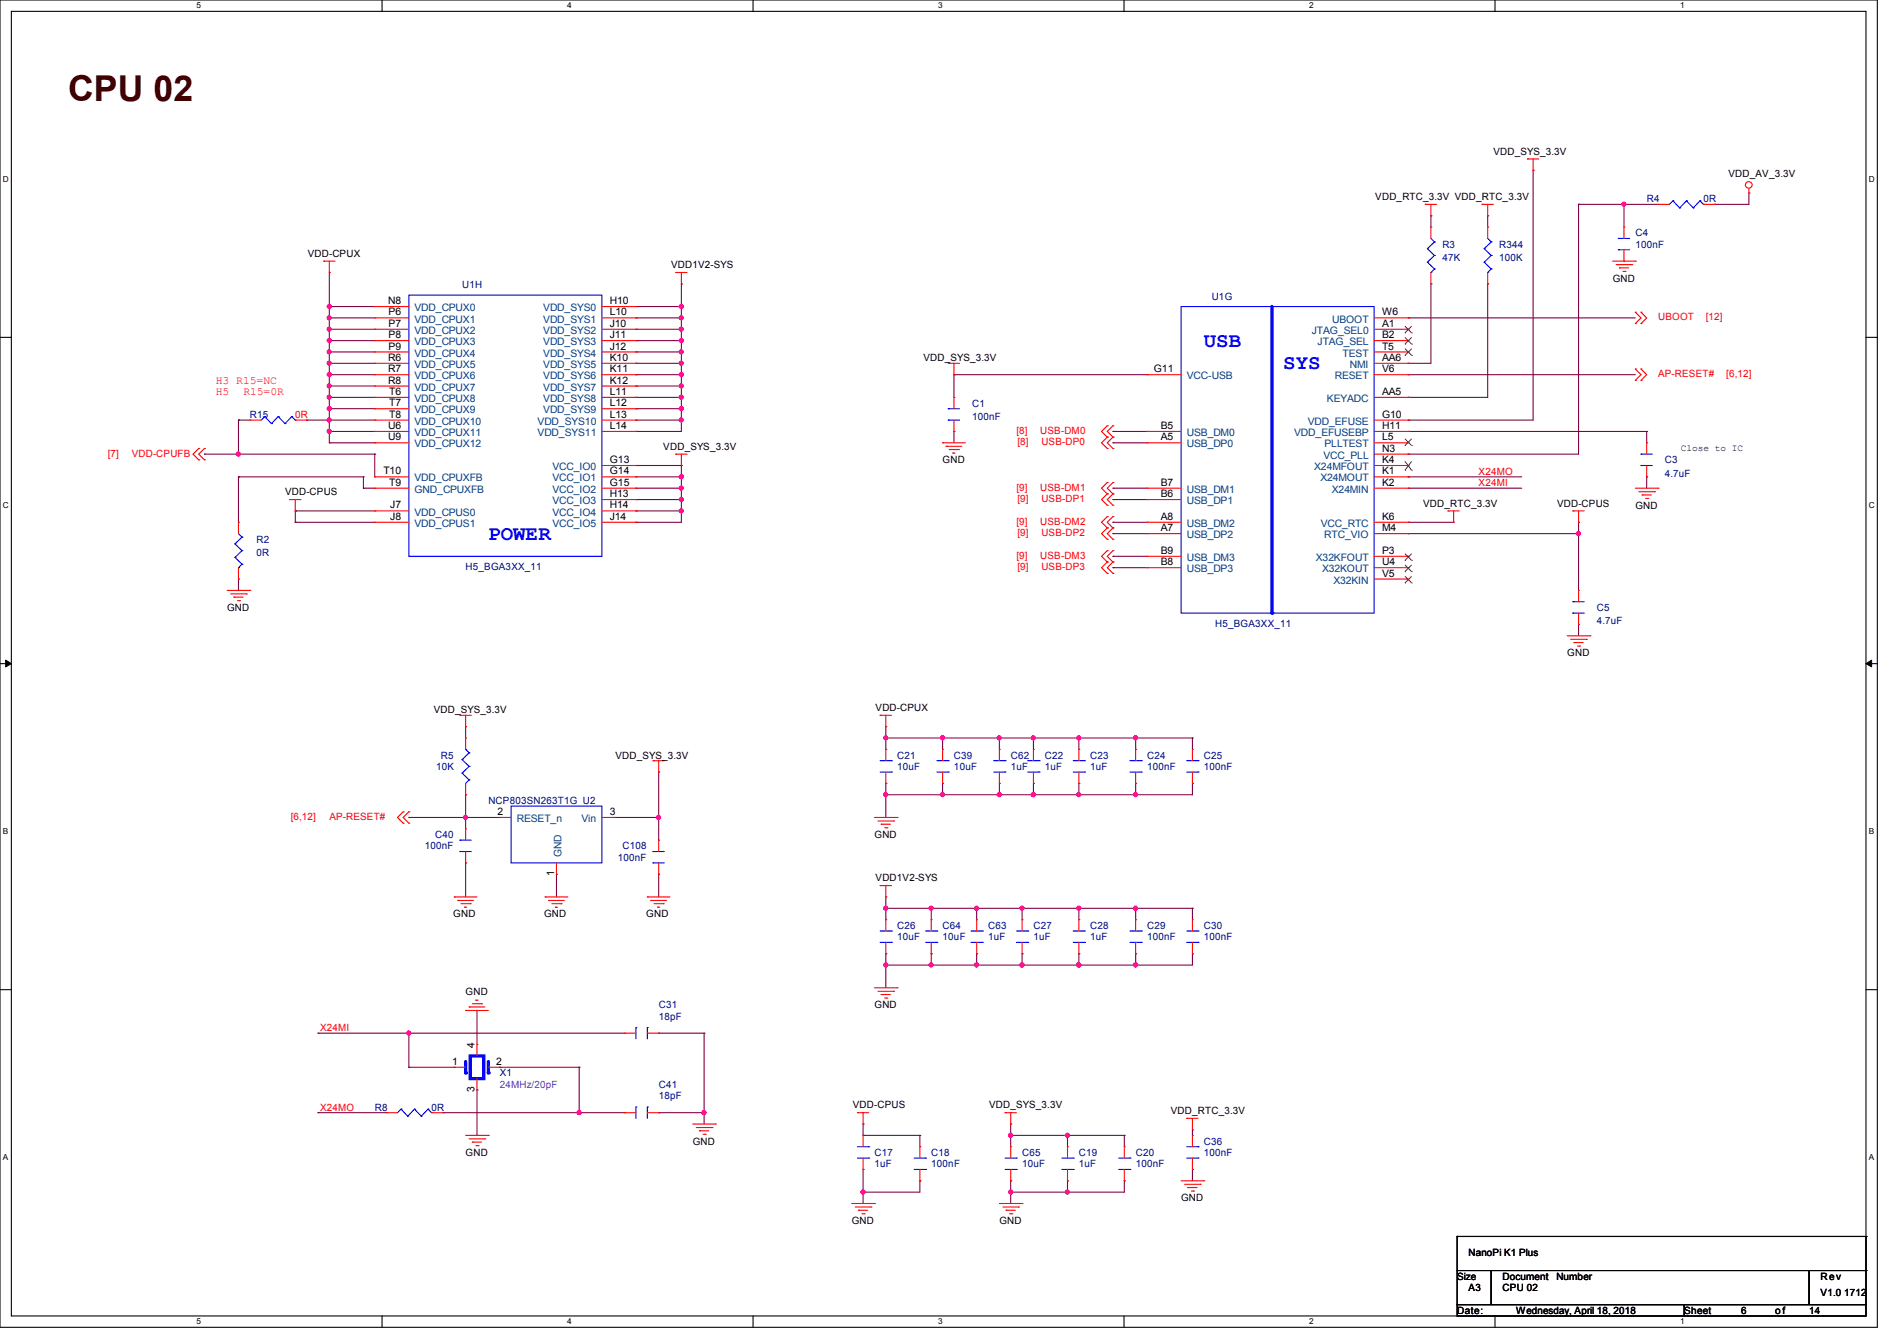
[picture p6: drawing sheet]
<svg xmlns="http://www.w3.org/2000/svg" width="297mm" height="210mm" viewBox="0 0 297 210" stroke-linecap="round" stroke-linejoin="round" font-family="sans-serif">
<path d="M0 0h293.9v207.9h-293.9zM1.8 1.8h290.3v204.3h-290.3z" fill="none" stroke="#000" stroke-width=".17"/>
<g fill="#fff">
<path d="M30.8 .2h.7v1.4h-.7z"/>
<path d="M30.8 206.2h.7v1.4h-.7z"/>
</g>
<path d="M59.8 0v1.8M59.8 206.1v1.8" fill="none" stroke="#000" stroke-width=".17"/>
<g fill="#fff">
<path d="M88.8 .2h.7v1.4h-.7z"/>
<path d="M88.8 206.2h.7v1.4h-.7z"/>
</g>
<path d="M117.9 0v1.8M117.9 206.1v1.8" fill="none" stroke="#000" stroke-width=".17"/>
<g fill="#fff">
<path d="M146.9 .2h.7v1.4h-.7z"/>
<path d="M146.9 206.2h.7v1.4h-.7z"/>
</g>
<path d="M176 0v1.8M176 206.1v1.8" fill="none" stroke="#000" stroke-width=".17"/>
<g fill="#fff">
<path d="M205 .2h.7v1.4h-.7z"/>
<path d="M205 206.2h.7v1.4h-.7z"/>
</g>
<path d="M234.1 0v1.8M234.1 206.1v1.8" fill="none" stroke="#000" stroke-width=".17"/>
<g fill="#fff">
<path d="M263.1 .2h.6v1.4h-.6z"/>
<path d="M263.1 206.2h.6v1.4h-.6z"/>
<path d="M.5 27.3h.9v1.4h-.9z"/>
<path d="M292.6 27.3h.9v1.4h-.9z"/>
<path d="M.5 78.4h.9v1.4h-.9z"/>
<path d="M292.6 78.4h.9v1.4h-.9z"/>
</g>
<path d="M0 52.8h1.8M292.1 52.8h1.8" fill="none" stroke="#000" stroke-width=".17"/>
<g fill="#fff">
<path d="M.5 129.5h.8v1.4h-.8z"/>
<path d="M292.6 129.5h.8v1.4h-.8z"/>
</g>
<path d="M0 103.9h1.8M292.1 103.9h1.8" fill="none" stroke="#000" stroke-width=".17"/>
<path d="M.9 103.4l.9 .5-.9 .5zM292.1 103.9l.9-.5v1z" fill="#000" stroke="#000" stroke-width=".16"/>
<g fill="#fff">
<path d="M.5 180.5h.8v1.4h-.8z"/>
<path d="M292.6 180.5h.8v1.4h-.8z"/>
</g>
<g fill="none" stroke="#000" stroke-width=".17">
<path d="M0 155h1.8M292.1 155h1.8M228.1 199h5.4v5.3h-5.4zM228.1 193.6h.1M228.1 193.6v5.4M228.1 193.6h64M233.5 199h49.8v5.3h-49.8zM283.3 199h8.8v5.3h-8.8zM292.1 193.6h.1M292.1 199h.1M292.1 193.6v5.4M228.1 204.3h35.6v1.8h-35.6z"/>
<path d="M263.7 204.3h28.4v1.8h-28.4z"/>
</g>
<g fill="none" stroke="#800040" stroke-width=".17">
<path d="M224 33.8h.1M224 33.8v1.8M232.9 33.8h.1M232.9 33.8v1.8M240 26.7h.1M240 26.7v39.1h-19.5M247.1 32h.1M247.1 32v39.1h-26.6M247.1 32h12.5M254.3 32h.1M254.3 32v3.6M268.5 32h.1"/>
<path d="M273.8 30.2h.1M273.8 30.2v1.8h-5.3M51.6 48h.1M51.6 49.8h.1M51.6 51.6h.1M51.6 53.3h.1M51.6 55.1h.1M51.6 56.9h.1M51.6 58.7h.1M51.6 42.7h.1M51.6 48h7.1M51.6 49.8h7.1"/>
<path d="M51.6 51.6h7.1M51.6 53.3h7.1M51.6 55.1h7.1M51.6 56.9h7.1M51.6 58.7h7.1M51.6 42.7v26.6M99.6 48h.1M99.6 49.8h.1M99.6 51.6h.1M99.6 53.3h.1M99.6 55.1h.1M99.6 56.9h.1"/>
<path d="M99.6 58.7h.1M99.6 48h7.1M99.6 49.8h7.1M99.6 51.6h7.1M99.6 53.3h7.1M99.6 55.1h7.1M99.6 56.9h7.1M99.6 58.7h7.1M106.7 49.8h.1M106.7 53.3h.1M106.7 55.1h.1M106.7 56.9h.1"/>
<path d="M106.7 58.7h.1M106.7 51.6h.1M106.7 48h.1M106.7 44.4h.1M106.7 44.4v23.2h-7.1M149.4 58.7h.1M149.4 58.7h30.2M149.4 58.7v3.5M220.5 58.7h.1M220.5 56.9h.1M220.5 49.8h.1M220.5 49.8h35.5"/>
<path d="M220.5 58.7h35.5M224 44.4h.1M224 44.4v12.5h-3.5M232.9 44.4h.1M232.9 44.4v17.8h-12.4M32 71.1h.1M32 71.1h26.7M37.3 74.7h.1M37.3 71.1h.1M37.3 65.8h.1M37.3 65.8v5.3M37.3 74.7v7.1"/>
<path d="M37.3 74.7h19.6M37.3 65.8h1.8M48 65.8h.1M48 65.8h10.7M51.6 60.5h.1M51.6 62.2h.1M51.6 64h.1M51.6 65.8h.1M51.6 67.6h.1M51.6 69.3h.1M51.6 60.5h7.1M51.6 62.2h7.1"/>
<path d="M51.6 64h7.1M51.6 67.6h7.1M51.6 69.3h7.1M56.9 76.5h.1M56.9 74.7h.1M56.9 76.5h1.8M56.9 74.7v1.8M58.7 71.1h.1M58.7 71.1v3.6M99.6 76.5h.1M99.6 60.5h.1M99.6 62.2h.1"/>
<path d="M99.6 64h.1M99.6 65.8h.1M99.6 67.6h.1M99.6 72.9h.1M99.6 74.7h.1M99.6 78.2h.1M99.6 76.5h7.1M99.6 74.7h7.1M99.6 60.5h7.1M99.6 62.2h7.1M99.6 64h7.1M99.6 65.8h7.1"/>
<path d="M99.6 72.9h7.1M99.6 78.2h7.1M106.7 78.2h.1M106.7 74.7h.1M106.7 76.5h.1M106.7 72.9h.1M106.7 64h.1M106.7 62.2h.1M106.7 60.5h.1M106.7 65.8h.1M106.7 72.9v8.9h-7.1M149.4 67.6h.1"/>
<path d="M149.4 67.6v1.7M174.2 67.6h.1M174.2 69.3h.1M174.2 76.5h.1M174.2 78.2h.1M174.2 76.5h5.4M174.2 67.6h5.4M174.2 69.3h5.4M174.2 78.2h5.4M220.5 71.1h.1M220.5 76.5h.1M220.5 74.7h.1"/>
<path d="M220.5 65.8h.1M220.5 67.6h.1M220.5 62.2h.1M220.5 76.5h17.8M220.5 74.7h17.8M220.5 67.6h37.3M257.8 74.7h.1M257.8 67.6h.1M257.8 67.6v1.7M257.8 74.7v1.8M37.3 90.7h.1M37.3 90.7v1.8"/>
<path d="M46.2 80h.1M46.2 81.8h.1M46.2 80h12.5M46.2 81.8h12.5M46.2 80v1.8M99.6 81.8h.1M99.6 80h.1M99.6 80h7.1M106.7 80h.1M174.2 88.9h.1M174.2 87.1h.1M174.2 83.6h.1"/>
<path d="M174.2 81.8h.1M174.2 81.8h5.4M174.2 88.9h5.4M174.2 87.1h5.4M174.2 83.6h5.4M220.5 81.8h.1M220.5 83.6h.1M220.5 81.8h7.1M220.5 83.6h26.6M247.1 83.6h.1M247.1 81.8h.1M247.1 97.8h.1"/>
<path d="M247.1 81.8v10.7M247.1 97.8v1.8M72.9 113.8h.1M72.9 113.8v1.8M138.7 115.6h.1M138.7 113.8h.1M138.7 113.8v3.5M138.7 115.6h48M147.6 115.6h.1M147.6 115.6v1.7M156.5 115.6h.1M156.5 115.6v1.7"/>
<path d="M161.8 115.6h.1M161.8 115.6v1.7M168.9 115.6h.1M168.9 115.6v1.7M177.8 115.6h.1M177.8 115.6v1.7M186.7 115.6h.1M186.7 115.6v1.7M64 128h.1M64 128h14.2M72.9 128h.1M72.9 135.1h.1"/>
<path d="M72.9 124.5h.1M72.9 124.5v5.3M72.9 135.1v5.4M87.1 136.9h.1M87.1 136.9v3.6M96 128h.1M96 128h7.1M103.1 136.9h.1M103.1 128h.1M103.1 120.9h.1M103.1 120.9v10.7M103.1 136.9v3.6"/>
<path d="M138.7 124.5h.1M138.7 122.7h.1M138.7 122.7v5.3M147.6 122.7h.1M147.6 124.5h.1M147.6 122.7v1.8M156.5 124.5h.1M156.5 122.7h.1M156.5 122.7v1.8M161.8 122.7h.1M161.8 124.5h.1M161.8 122.7v1.8"/>
<path d="M168.9 122.7h.1M168.9 124.5h.1M168.9 122.7v1.8M177.8 122.7h.1M177.8 124.5h.1M177.8 122.7v1.8M186.7 122.7h.1M186.7 122.7v1.8h-48M74.7 158.2h.1M74.7 158.2v5.4M138.7 140.5h.1M138.7 151.1h.1"/>
<path d="M138.7 149.4h.1M138.7 142.2h.1M138.7 142.2h48M138.7 140.5v3.5M138.7 149.4v5.3M145.8 142.2h.1M145.8 151.1h.1M145.8 149.4h.1M145.8 142.2v1.8M145.8 149.4v1.7M152.9 142.2h.1M152.9 151.1h.1"/>
<path d="M152.9 149.4h.1M152.9 142.2v1.8M152.9 149.4v1.7M160 142.2h.1M160 149.4h.1M160 151.1h.1M160 142.2v1.8M160 149.4v1.7M168.9 142.2h.1M168.9 151.1h.1M168.9 149.4h.1M168.9 142.2v1.8"/>
<path d="M168.9 149.4v1.7M177.8 142.2h.1M177.8 149.4h.1M177.8 151.1h.1M177.8 142.2v1.8M177.8 149.4v1.7M186.7 149.4h.1M186.7 142.2h.1M186.7 142.2v1.8M186.7 149.4v1.7h-48M49.8 161.8h.1M49.8 174.2h.1"/>
<path d="M49.8 174.2h10.7M49.8 161.8h48M64 161.8h.1M64 167.1h.1M64 161.8v5.3M64 167.1h7.1M69.3 174.2h.1M69.3 174.2h28.5M74.7 170.7h.1M74.7 170.7v7.1M78.2 167.1h.1M78.2 167.1h12.5"/>
<path d="M90.7 167.1h.1M90.7 174.2h.1M90.7 167.1v7.1M103.1 174.2h.1M103.1 161.8h.1M103.1 174.2h7.1M103.1 161.8h7.1M110.2 174.2h.1M110.2 161.8h.1M110.2 161.8v14.2M135.1 176h.1M135.1 177.8h.1"/>
<path d="M135.1 176v1.8M135.1 177.8h8.9M144 177.8h.1M144 177.8v1.8M158.2 177.8h.1M158.2 176h.1M158.2 177.8h17.8M158.2 176v3.6M167.1 177.8h.1M167.1 177.8v1.8M176 177.8h.1M176 177.8v1.8"/>
<path d="M186.7 176.9h.1M186.7 176.9v.9M135.1 183.1h.1M135.1 186.7h.1M135.1 183.1v5.4M144 184.9h.1M144 184.9v1.8h-8.9M158.2 186.7h.1M158.2 184.9h.1M158.2 184.9v3.6M167.1 186.7h.1M167.1 184.9h.1"/>
<path d="M167.1 184.9v1.8M176 184.9h.1M176 184.9v1.8h-17.8M186.7 183.1h.1M186.7 183.1v1.8"/>
</g>
<g fill="#f0f" stroke="#f0f" stroke-width=".17">
<circle cx="106.7" cy="80" r=".32"/>
<circle cx="106.7" cy="78.2" r=".32"/>
<circle cx="106.7" cy="76.4" r=".32"/>
<circle cx="106.7" cy="74.7" r=".32"/>
<circle cx="51.5" cy="48" r=".32"/>
<circle cx="51.5" cy="49.8" r=".32"/>
<circle cx="51.5" cy="51.5" r=".32"/>
<circle cx="51.5" cy="56.9" r=".32"/>
<circle cx="51.5" cy="58.7" r=".32"/>
<circle cx="51.5" cy="60.4" r=".32"/>
<circle cx="51.5" cy="62.2" r=".32"/>
<circle cx="51.5" cy="64" r=".32"/>
<circle cx="51.5" cy="65.8" r=".32"/>
<circle cx="51.5" cy="67.5" r=".32"/>
<circle cx="51.5" cy="55.1" r=".32"/>
<circle cx="51.5" cy="53.3" r=".32"/>
<circle cx="106.7" cy="64" r=".32"/>
<circle cx="106.7" cy="51.5" r=".32"/>
<circle cx="106.7" cy="49.8" r=".32"/>
<circle cx="106.7" cy="55.1" r=".32"/>
<circle cx="106.7" cy="53.3" r=".32"/>
<circle cx="106.7" cy="56.9" r=".32"/>
<circle cx="106.7" cy="62.2" r=".32"/>
<circle cx="106.7" cy="60.4" r=".32"/>
<circle cx="106.7" cy="58.7" r=".32"/>
<circle cx="106.7" cy="65.8" r=".32"/>
<circle cx="247.1" cy="83.5" r=".32"/>
<circle cx="90.7" cy="174.2" r=".32"/>
<circle cx="64" cy="161.8" r=".32"/>
<circle cx="138.7" cy="142.2" r=".32"/>
<circle cx="138.7" cy="151.1" r=".32"/>
<circle cx="177.8" cy="142.2" r=".32"/>
<circle cx="177.8" cy="151.1" r=".32"/>
<circle cx="168.9" cy="151.1" r=".32"/>
<circle cx="168.9" cy="142.2" r=".32"/>
<circle cx="160" cy="142.2" r=".32"/>
<circle cx="160" cy="151.1" r=".32"/>
<circle cx="152.9" cy="151.1" r=".32"/>
<circle cx="135.1" cy="186.7" r=".32"/>
<circle cx="168.9" cy="124.4" r=".32"/>
<circle cx="161.8" cy="124.4" r=".32"/>
<circle cx="177.8" cy="115.5" r=".32"/>
<circle cx="138.7" cy="124.4" r=".32"/>
<circle cx="177.8" cy="124.4" r=".32"/>
<circle cx="168.9" cy="115.5" r=".32"/>
<circle cx="161.8" cy="115.5" r=".32"/>
<circle cx="156.4" cy="124.4" r=".32"/>
<circle cx="138.7" cy="115.5" r=".32"/>
<circle cx="110.2" cy="174.2" r=".32"/>
<circle cx="106.7" cy="48" r=".32"/>
<circle cx="37.3" cy="71.1" r=".32"/>
<circle cx="167.1" cy="186.7" r=".32"/>
<circle cx="156.4" cy="115.5" r=".32"/>
<circle cx="147.6" cy="115.5" r=".32"/>
<circle cx="147.6" cy="124.4" r=".32"/>
<circle cx="152.9" cy="142.2" r=".32"/>
<circle cx="145.8" cy="142.2" r=".32"/>
<circle cx="145.8" cy="151.1" r=".32"/>
<circle cx="167.1" cy="177.8" r=".32"/>
<circle cx="158.2" cy="177.8" r=".32"/>
<circle cx="158.2" cy="186.7" r=".32"/>
<circle cx="254.2" cy="32" r=".32"/>
<circle cx="103.1" cy="128" r=".32"/>
<circle cx="72.9" cy="128" r=".32"/>
</g>
<g fill="none" stroke="#f00" stroke-width=".17">
<path d="M223.1 32h.1M223.1 32h1.8M224 33.8h.1M224 32v1.8M232 32h.1M232 32h1.8M232.9 33.8h.1M232.9 32v1.8M239.1 24.9h.1M239.1 24.9h1.8M240 26.7h.1M240 24.9v1.8"/>
<path d="M273.8 30.2h.1M273.8 29.5v.7M50.7 40.9h.1M50.7 40.9h1.8M51.6 42.7h.1M51.6 40.9v1.8M105.8 42.7h.1M105.8 42.7h1.8M106.7 44.4h.1M106.7 42.7v1.7M148.5 56.9h.1M148.5 56.9h1.7"/>
<path d="M149.4 58.7h.1M149.4 56.9v1.8M252.5 40.9h3.5M253 41.4h2.5M253.5 42h.1M253.5 42h1.5M254.1 42.5h.3M254.4 42.5h.1M255.5 41.4h.1M256 40.9h.1M256 50.7h.1M256 48.9h.1"/>
<path d="M256 59.6h.1M256 57.8h.1M256 48.9l.9 .9-.9 .9M256 57.8l.9 .9-.9 .9M256.9 50.7h.1M256.9 48.9h.1M256.9 59.6h.1M256.9 57.8h.1M256.9 48.9l.9 .9-.9 .9M256.9 57.8l.9 .9-.9 .9M31.1 70.2h.1M31.1 72h.1"/>
<path d="M31.1 70.2l-.9 .9 .9 .9M32 70.2h.1M32 72h.1M32 70.2l-.9 .9 .9 .9M45.3 78.2h.1M45.3 78.2h1.8M46.2 78.2v1.8M105.8 71.1h.1M105.8 71.1h1.8M106.7 72.9h.1M106.7 71.1v1.8M147.6 69.3h.1"/>
<path d="M147.6 69.3h3.5M148.1 69.9h.1M148.1 69.9h2.5M148.6 70.4h1.5M149.2 71h.1M149.2 71h.3M150.1 70.4h.1M173.4 66.7h.1M173.4 68.5h.1M173.4 70.2h.1M173.4 77.3h.1M173.4 79.1h.1"/>
<path d="M173.4 75.6h.1M173.4 66.7l-.9 .9 .9 .9M173.4 68.5l-.9 .8 .9 .9M173.4 77.3l-.9 .9 .9 .9M173.4 75.6l-.9 .9 .9 .8M174.2 66.7h.1M174.2 68.5h.1M174.2 70.2h.1M174.2 77.3h.1M174.2 79.1h.1M174.2 75.6h.1M174.2 66.7l-.8 .9 .8 .9"/>
<path d="M174.2 68.5l-.8 .8 .8 .9M174.2 77.3l-.8 .9 .8 .9M174.2 75.6l-.8 .9 .8 .8M256 76.5h3.6M256.6 77h2.4M257.1 77.5h.1M257.1 77.5h1.4M257.6 78.1h.4M258 78.1h.1M259 77h.1M259.6 76.5h.1M35.6 92.5h3.5"/>
<path d="M36.1 93h2.5M36.6 93.5h.1M36.6 93.5h1.5M37.2 94.1h.3M37.3 81.8h.1M37.3 90.7h.1M37.3 81.8v1.8M37.3 88.9v1.8M37.5 94.1h.1M38.6 93h.1M39.1 92.5h.1M46.2 80h.1"/>
<path d="M173.4 88h.1M173.4 89.8h.1M173.4 86.2h.1M173.4 82.7h.1M173.4 84.5h.1M173.4 80.9h.1M173.4 88l-.9 .9 .9 .9M173.4 86.2l-.9 .9 .9 .9M173.4 82.7l-.9 .9 .9 .9M173.4 80.9l-.9 .9 .9 .9M174.2 88h.1M174.2 89.8h.1"/>
<path d="M174.2 86.2h.1M174.2 82.7h.1M174.2 84.5h.1M174.2 80.9h.1M174.2 88l-.8 .9 .8 .9M174.2 86.2l-.8 .9 .8 .9M174.2 82.7l-.8 .9 .8 .9M174.2 80.9l-.8 .9 .8 .9M226.7 80h.1M226.7 80h1.8M227.6 81.8h.1M227.6 80v1.8"/>
<path d="M245.4 99.6h3.5M246.3 80h.1M246.3 80h1.7M247.1 81.8h.1M247.1 80v1.8M248.9 99.6h.1M72 112h.1M72 112h1.8M72.9 113.8h.1M72.9 112v1.8M102.2 119.1h.1M102.2 119.1h1.8"/>
<path d="M103.1 119.1v1.8M137.8 112h.1M137.8 112h1.8M138.7 113.8h.1M138.7 112v1.8M156.5 117.3h.1M156.5 117.3v1.8M245.9 100.1h2.5M246.4 100.6h.1M246.4 100.6h1.5M247 101.2h.3M247.3 101.2h.1"/>
<path d="M248.4 100.1h.1M63.1 128.9h.1M63.1 127.1h.1M63.1 127.1l-.9 .9 .9 .9M64 128.9h.1M64 127.1h.1M64 127.1l-.9 .9 .9 .9M103.1 120.9h.1M136.9 128h3.6M137.5 128.6h2.4M137.8 138.7h.1M137.8 138.7h1.8"/>
<path d="M138 129.1h.1M138 129.1h1.4M138.5 129.6h.4M138.7 138.7v1.8M138.9 129.6h.1M139.9 128.6h.1M140.5 128h.1M156.5 122.7h.1M156.5 120.9v1.8M71.1 140.5h.1M71.1 140.5h3.6M71.7 141h.1"/>
<path d="M71.7 141h2.4M72.2 141.5h1.4M72.7 142.1h.1M72.7 142.1h.4M72.9 158.2h.1M72.9 158.2h3.6M73.4 157.7h.1M73.4 157.7h2.5M73.6 141.5h.1M74 157.2h1.4M74.5 156.6h.1M74.5 156.6h.3"/>
<path d="M75.4 157.2h.1M85.3 140.5h.1M85.3 140.5h3.6M85.9 141h.1M85.9 141h2.4M86.4 141.5h1.4M87 142.1h.1M87 142.1h.3M87.8 141.5h.1M101.3 140.5h.1M101.3 140.5h3.6M101.9 141h.1"/>
<path d="M101.9 141h2.5M102.4 141.5h1.4M103 142.1h.1M103 142.1h.3M103.8 141.5h.1M136.9 154.7h3.6M137.5 155.2h2.4M138 155.7h.1M138 155.7h1.4M138.5 156.3h.4M138.7 140.5h.1M138.9 156.3h.1"/>
<path d="M139.9 155.2h.1M140.5 154.7h.1M145.8 149.4h.1M145.8 144h.1M145.8 144v1.8M145.8 147.6v1.8M168.9 149.4h.1M168.9 144h.1M168.9 144v1.8M168.9 147.6v1.8M72.9 177.8h3.6M73.4 178.4h2.5"/>
<path d="M74 178.9h.1M74 178.9h1.4M74.5 179.4h.3M74.8 179.4h.1M75.9 178.4h.1M76.5 177.8h.1M108.5 176h3.5M109 176.6h2.5M109.5 177.1h.1M109.5 177.1h1.5M110.1 177.6h.3M110.4 177.6h.1"/>
<path d="M111.5 176.6h.1M112 176h.1M134.2 174.2h.1M134.2 174.2h1.8M135.1 176h.1M135.1 174.2v1.8M157.4 174.2h.1M157.4 174.2h1.7M158.2 176h.1M158.2 174.2v1.8M185.8 175.1h.1M185.8 175.1h1.8"/>
<path d="M186.7 176.9h.1M186.7 175.1v1.8M133.3 188.5h3.6M133.9 189h2.5M134.4 189.5h.1M134.4 189.5h1.4M135 190.1h.3M135.3 190.1h.1M136.4 189h.1M136.9 188.5h.1M156.5 188.5h3.5M157 189h2.5"/>
<path d="M157.5 189.5h.1M157.5 189.5h1.5M158.1 190.1h.3M158.4 190.1h.1M159.5 189h.1M160 188.5h.1M184.9 184.9h3.6M185.5 185.5h2.4M186 186h.1M186 186h1.4M186.5 186.5h.4M186.9 186.5h.1"/>
<path d="M187.9 185.5h.1M188.5 184.9h.1"/>
<circle cx="273.8" cy="29" r=".52"/>
</g>
<g fill="none" stroke="#00f" stroke-width=".17">
<path d="M184.9 48h30.2v48h-30.2zM36.8 85.2h.1M36.8 87.3h.1M36.8 85.2l1.1 1M36.8 87.3l1.1 1M37.3 88.9h.1M37.3 83.6l.6 .5M37.9 84.1h.1M37.9 86.2h.1M37.9 88.3h.1M37.9 84.1l-1.1 1.1M37.9 86.2l-1.1 1.1"/>
<path d="M37.9 88.3l-.6 .6M155.6 119.1h1.8M157.4 119.1h.1M155.6 120.9h1.8M157.4 120.9h.1M144.9 147.6h1.8M144.9 145.8h1.8M146.7 147.6h.1M146.7 145.8h.1M168 147.6h1.8M168 145.8h1.8M169.8 147.6h.1"/>
<path d="M169.8 145.8h.1"/>
</g>
<path d="M199.1 48v48" fill="none" stroke="#00f" stroke-width=".51"/>
<circle cx="199.1" cy="96" r=".25" fill="#00f"/>
<g fill="none" stroke="#f00" stroke-width=".17">
<path d="M232.9 35.6h.1M232.9 35.6v1.7M58.7 48h.1M58.7 49.8h.1M58.7 51.6h.1M58.7 53.3h.1M58.7 55.1h.1M58.7 56.9h.1M58.7 58.7h.1M58.7 58.7h5.3M58.7 49.8h5.3M58.7 51.6h5.3"/>
<path d="M58.7 56.9h5.3M58.7 55.1h5.3M58.7 53.3h5.3M58.7 48h5.3M94.2 58.7h5.4M94.2 49.8h5.4M94.2 51.6h5.4M94.2 56.9h5.4M94.2 55.1h5.4M94.2 53.3h5.4M94.2 48h5.4M99.6 48h.1"/>
<path d="M99.6 49.8h.1M99.6 51.6h.1M99.6 53.3h.1M99.6 55.1h.1M99.6 56.9h.1M99.6 58.7h.1M179.6 58.7h.1M179.6 58.7h5.3M215.1 58.7h5.4M215.1 49.8h5.4M215.1 51.6h5.4M215.1 56.9h5.4"/>
<path d="M215.1 55.1h5.4M215.1 53.3h5.4M220.5 49.8h.1M220.5 51.6h.1M220.5 56.9h.1M220.5 58.7h.1M220.5 55.1h.1M220.5 53.3h.1M232.9 44.4h.1M232.9 42.7v1.7M58.7 74.7h.1M58.7 76.5h.1"/>
<path d="M58.7 60.5h.1M58.7 62.2h.1M58.7 64h.1M58.7 65.8h.1M58.7 67.6h.1M58.7 69.3h.1M58.7 67.6h5.3M58.7 69.3h5.3M58.7 76.5h5.3M58.7 62.2h5.3M58.7 74.7h5.3M58.7 65.8h5.3"/>
<path d="M58.7 60.5h5.3M58.7 64h5.3M94.2 67.6h5.4M94.2 76.5h5.4M94.2 78.2h5.4M94.2 62.2h5.4M94.2 74.7h5.4M94.2 72.9h5.4M94.2 65.8h5.4M94.2 60.5h5.4M94.2 64h5.4M99.6 72.9h.1"/>
<path d="M99.6 74.7h.1M99.6 76.5h.1M99.6 78.2h.1M99.6 60.5h.1M99.6 62.2h.1M99.6 64h.1M99.6 65.8h.1M99.6 67.6h.1M179.6 67.6h.1M179.6 69.3h.1M179.6 76.5h.1M179.6 78.2h.1"/>
<path d="M179.6 67.6h5.3M179.6 69.3h5.3M179.6 76.5h5.3M179.6 78.2h5.3M215.1 67.6h5.4M215.1 69.3h5.4M215.1 76.5h5.4M215.1 62.2h5.4M215.1 74.7h5.4M215.1 71.1h5.4M215.1 72.9h5.4M215.1 65.8h5.4"/>
<path d="M220.5 62.2h.1M220.5 76.5h.1M220.5 74.7h.1M220.5 69.3h.1M220.5 71.1h.1M220.5 72.9h.1M220.5 65.8h.1M220.5 67.6h.1M257.8 74.7h.1M257.8 69.3h.1M257.8 69.3v1.8M257.8 72.9v1.8"/>
<path d="M58.7 81.8h.1M58.7 80h.1M58.7 81.8h5.3M58.7 80h5.3M94.2 81.8h5.4M94.2 80h5.4M99.6 80h.1M99.6 81.8h.1M179.6 83.6h.1M179.6 87.1h.1M179.6 81.8h.1M179.6 88.9h.1"/>
<path d="M179.6 88.9h5.3M179.6 87.1h5.3M179.6 83.6h5.3M179.6 81.8h5.3M215.1 90.7h5.4M215.1 88.9h5.4M215.1 87.1h5.4M215.1 83.6h5.4M215.1 81.8h5.4M220.5 90.7h.1M220.5 88.9h.1M220.5 87.1h.1"/>
<path d="M220.5 83.6h.1M220.5 81.8h.1M138.7 117.3h.1M138.7 117.3v1.8M168.9 117.3h.1M168.9 117.3v1.8M138.7 122.7h.1M138.7 120.9v1.8M168.9 122.7h.1M168.9 120.9v1.8M152.9 149.4h.1M152.9 144h.1"/>
<path d="M152.9 144v1.8M152.9 147.6v1.8M160 149.4h.1M160 144h.1M160 144v1.8M160 147.6v1.8M177.8 149.4h.1M177.8 144h.1M177.8 144v1.8M177.8 147.6v1.8M60.5 174.2h.1M60.5 174.2h1.7"/>
<path d="M67.6 174.2h1.7M69.3 174.2h.1M97.8 174.2h.1M97.8 174.2h1.8M101.3 174.2h1.8M103.1 174.2h.1M144 179.6h.1M144 179.6v1.8M158.2 179.6h.1M158.2 179.6v1.8M167.1 179.6h.1M167.1 179.6v1.8"/>
<path d="M144 184.9h.1M144 183.1v1.8M158.2 184.9h.1M158.2 183.1v1.8M167.1 184.9h.1M167.1 183.1v1.8"/>
</g>
<g fill="none" stroke="#804000" stroke-width=".16">
<path d="M220 52.1h.1M220 55.7h.1M220 53.9h.1M220 51.1l1 1M220 54.6l1 1.1M220 52.8l1 1.1M221 52.1h.1M221 55.7h.1M221 53.9h.1M221 51.1l-1 1M221 54.6l-1 1.1M221 52.8l-1 1.1"/>
<path d="M220 69.8h.1M220 73.7h.1M220 68.7l1 1.1M220 72.2l1 1.5M221 69.8h.1M221 73.7h.1M221 68.7l-1 1.1M221 72.2l-1 1.5M220 91.3h.1M220 89.5h.1M220 87.8h.1M220 90.2l1 1.1"/>
<path d="M220 88.5l1 1M220 86.7l1 1.1M221 91.3h.1M221 89.5h.1M221 87.8h.1M221 90.2l-1 1.1M221 88.5l-1 1M221 86.7l-1 1.1"/>
</g>
<g fill="none" stroke="#00f" stroke-width=".17">
<path d="M232.4 38.9h.1M232.4 38.9l1.1 1.1M232.9 37.3l.6 .6M233.5 37.9h.1M233.5 37.9l-1.1 1M64 46.2h30.2v40.9h-30.2zM232.4 41.1h.1M232.4 41.1l1.1 1M232.9 42.7h.1M233.5 40h.1M233.5 42.1h.1M233.5 40l-1.1 1.1"/>
<path d="M233.5 42.1l-.6 .6M256.9 72.9h.1M256.9 71.1h.1M256.9 72.9h1.8M256.9 71.1h1.8M137.8 119.1h1.8M139.6 119.1h.1M168 119.1h1.8M169.8 119.1h.1M137.8 120.9h1.8M139.6 120.9h.1M168 120.9h1.8"/>
<path d="M169.8 120.9h.1M152 147.6h1.8M152 145.8h1.8M153.8 147.6h.1M153.8 145.8h.1M159.1 147.6h1.8M159.1 145.8h1.8M160.9 147.6h.1M160.9 145.8h.1M176.9 147.6h1.8M176.9 145.8h1.8M178.7 147.6h.1"/>
<path d="M178.7 145.8h.1M62.8 173.7h.1M62.8 173.7l-.6 .5M62.8 173.7l1 1.1M63.8 174.8h.1M64.9 173.7h.1M64.9 173.7l-1.1 1.1M64.9 173.7l1.1 1.1M66 174.8h.1M67 173.7h.1M67 173.7l-1 1.1M67 173.7l.6 .5"/>
<path d="M67.6 174.2h.1M99.6 173.4h.1M99.6 173.4v1.7M101.3 173.4h.1M101.3 173.4v1.7M143.1 183.1h1.8M143.1 181.4h1.8M144.9 183.1h.1M144.9 181.4h.1M157.4 183.1h1.7M157.4 181.4h1.7M159.1 183.1h.1"/>
<path d="M159.1 181.4h.1M166.2 183.1h1.8M166.2 181.4h1.8M168 183.1h.1M168 181.4h.1"/>
</g>
<path d="M72.9 166.2v1.8" fill="none" stroke="#00f" stroke-width=".51"/>
<circle cx="72.9" cy="168" r=".25" fill="#00f"/>
<path d="M76.5 166.2v1.8" fill="none" stroke="#00f" stroke-width=".51"/>
<circle cx="76.5" cy="168" r=".25" fill="#00f"/>
<path d="M73.6 165.4h2.1v3.5h-2.1z" fill="none" stroke="#00f" stroke-width=".51"/>
<g fill="none" stroke="#f00" stroke-width=".17">
<path d="M224 35.6h.1M224 35.6v1.7M254.3 35.6h.1M254.3 35.6v1.7M254.3 39.1v1.8M259.6 32h.1M259.6 32h1.8M266.7 32h1.8M268.5 32h.1M224 44.4h.1M224 42.7v1.7M254.3 40.9h.1"/>
<path d="M39.1 65.8h.1M39.1 65.8h1.8M46.2 65.8h1.8M48 65.8h.1M149.4 67.6h.1M149.4 62.2h.1M149.4 62.2v1.8M149.4 65.8v1.8M247.1 97.8h.1M247.1 92.5h.1M247.1 92.5v1.7M247.1 96v1.8"/>
<path d="M72.9 115.6h.1M72.9 115.6v1.7M147.6 117.3h.1M147.6 117.3v1.8M161.8 117.3h.1M161.8 117.3v1.8M177.8 117.3h.1M177.8 117.3v1.8M186.7 117.3h.1M186.7 117.3v1.8M72.9 135.1h.1M72.9 129.8h.1"/>
<path d="M72.9 124.5h.1M72.9 122.7v1.8M72.9 129.8v1.8M72.9 133.3v1.8M78.2 128h.1M78.2 128h1.8M87.1 136.9h.1M87.1 135.1v1.8M94.2 128h1.8M96 128h.1M103.1 136.9h.1M103.1 131.6h.1"/>
<path d="M103.1 131.6v1.7M103.1 135.1v1.8M147.6 122.7h.1M147.6 120.9v1.8M161.8 122.7h.1M161.8 120.9v1.8M177.8 122.7h.1M177.8 120.9v1.8M186.7 122.7h.1M186.7 120.9v1.8M138.7 149.4h.1M138.7 144h.1"/>
<path d="M138.7 144v1.8M138.7 147.6v1.8M186.7 149.4h.1M186.7 144h.1M186.7 144v1.8M186.7 147.6v1.8M71.1 167.1h.1M71.1 167.1h1.8M74.7 170.7h.1M74.7 163.6h.1M74.7 163.6v1.8M74.7 168.9v1.8"/>
<path d="M76.5 167.1h1.7M78.2 167.1h.1M97.8 161.8h.1M97.8 161.8h1.8M101.3 161.8h1.8M103.1 161.8h.1M135.1 177.8h.1M135.1 177.8v1.8M176 179.6h.1M176 179.6v1.8M186.7 177.8h.1M186.7 177.8v1.8"/>
<path d="M135.1 183.1h.1M135.1 181.4v1.7M176 184.9h.1M176 183.1v1.8M186.7 183.1h.1M186.7 181.4v1.7"/>
</g>
<g fill="none" stroke="#00f" stroke-width=".17">
<path d="M223.5 38.9h.1M223.5 38.9l1.1 1.1M224 37.3l.6 .6M224.6 37.9h.1M224.6 37.9l-1.1 1M253.4 39.1h.1M253.4 37.3h.1M253.4 39.1h1.7M253.4 37.3h1.7M261.9 31.5h.1M261.9 31.5l-.5 .5M261.9 31.5l1.1 1.1"/>
<path d="M263 32.6h.1M264 31.5h.1M264 31.5l-1 1.1M264 31.5l1.1 1.1M265.1 32.6h.1M266.1 31.5h.1M266.1 31.5l-1 1.1M266.1 31.5l.6 .5M266.7 32h.1M223.5 41.1h.1M223.5 41.1l1.1 1M224 42.7h.1"/>
<path d="M224.6 40h.1M224.6 42.1h.1M224.6 40l-1.1 1.1M224.6 42.1l-.6 .6M41.4 65.2h.1M41.4 65.2l-.5 .6M41.4 65.2l1.1 1.1M42.5 66.3h.1M43.6 65.2h.1M43.6 65.2l-1.1 1.1M43.6 65.2l1 1.1M44.6 66.3h.1"/>
<path d="M45.7 65.2h.1M45.7 65.2l-1.1 1.1M45.7 65.2l.5 .6M46.2 65.8h.1M148.5 65.8h.1M148.5 64h.1M148.5 65.8h1.7M148.5 64h1.7M246.3 96h.1M246.3 94.2h.1M246.3 96h1.7M246.3 94.2h1.7"/>
<path d="M72.3 119h.1M72.3 119l1.1 1M72.9 117.3h.1M72.9 117.3l.5 .6M73.4 117.9h.1M73.4 117.9l-1.1 1.1M146.7 119.1h1.8M148.5 119.1h.1M160.9 119.1h1.8M162.7 119.1h.1M176.9 119.1h1.8M178.7 119.1h.1"/>
<path d="M185.8 119.1h1.8M187.6 119.1h.1M72 133.3h.1M72 131.6h.1M72 133.3h1.8M72 131.6h1.8M72.3 121.1h.1M72.3 121.1l1.1 1M73.4 122.1h.1M73.4 120h.1M73.4 122.1l-.5 .6M73.4 120l-1.1 1.1"/>
<path d="M80 126.2h14.2v8.9h-14.2zM102.2 135.1h.1M102.2 133.3h.1M102.2 135.1h1.8M102.2 133.3h1.8M146.7 120.9h1.8M148.5 120.9h.1M160.9 120.9h1.8M162.7 120.9h.1M176.9 120.9h1.8M178.7 120.9h.1M185.8 120.9h1.8"/>
<path d="M187.6 120.9h.1M137.8 147.6h1.8M137.8 145.8h1.8M139.6 147.6h.1M139.6 145.8h.1M185.8 147.6h1.8M185.8 145.8h1.8M187.6 147.6h.1M187.6 145.8h.1M99.6 160.9h.1M99.6 160.9v1.8M101.3 160.9h.1"/>
<path d="M101.3 160.9v1.8M134.2 179.6h1.8M136 179.6h.1M185.8 179.6h1.8M187.6 179.6h.1M134.2 181.4h1.8M136 181.4h.1M175.1 181.4h1.8M175.1 183.1h1.8M176.9 183.1h.1M176.9 181.4h.1M185.8 181.4h1.8"/>
<path d="M187.6 181.4h.1"/>
</g>
<g fill="#f0f" stroke="#f0f" stroke-width=".17">
<circle cx="106.7" cy="80" r=".32"/>
<circle cx="106.7" cy="78.2" r=".32"/>
<circle cx="106.7" cy="76.4" r=".32"/>
<circle cx="106.7" cy="74.7" r=".32"/>
<circle cx="51.5" cy="48" r=".32"/>
<circle cx="51.5" cy="49.8" r=".32"/>
<circle cx="51.5" cy="51.5" r=".32"/>
<circle cx="51.5" cy="56.9" r=".32"/>
<circle cx="51.5" cy="58.7" r=".32"/>
<circle cx="51.5" cy="60.4" r=".32"/>
<circle cx="51.5" cy="62.2" r=".32"/>
<circle cx="51.5" cy="64" r=".32"/>
<circle cx="51.5" cy="65.8" r=".32"/>
<circle cx="51.5" cy="67.5" r=".32"/>
<circle cx="51.5" cy="55.1" r=".32"/>
<circle cx="51.5" cy="53.3" r=".32"/>
<circle cx="106.7" cy="64" r=".32"/>
<circle cx="106.7" cy="51.5" r=".32"/>
<circle cx="106.7" cy="49.8" r=".32"/>
<circle cx="106.7" cy="55.1" r=".32"/>
<circle cx="106.7" cy="53.3" r=".32"/>
<circle cx="106.7" cy="56.9" r=".32"/>
<circle cx="106.7" cy="62.2" r=".32"/>
<circle cx="106.7" cy="60.4" r=".32"/>
<circle cx="106.7" cy="58.7" r=".32"/>
<circle cx="106.7" cy="65.8" r=".32"/>
<circle cx="247.1" cy="83.5" r=".32"/>
<circle cx="90.7" cy="174.2" r=".32"/>
<circle cx="64" cy="161.8" r=".32"/>
<circle cx="138.7" cy="142.2" r=".32"/>
<circle cx="138.7" cy="151.1" r=".32"/>
<circle cx="177.8" cy="142.2" r=".32"/>
<circle cx="177.8" cy="151.1" r=".32"/>
<circle cx="168.9" cy="151.1" r=".32"/>
<circle cx="168.9" cy="142.2" r=".32"/>
<circle cx="160" cy="142.2" r=".32"/>
<circle cx="160" cy="151.1" r=".32"/>
<circle cx="152.9" cy="151.1" r=".32"/>
<circle cx="135.1" cy="186.7" r=".32"/>
<circle cx="168.9" cy="124.4" r=".32"/>
<circle cx="161.8" cy="124.4" r=".32"/>
<circle cx="177.8" cy="115.5" r=".32"/>
<circle cx="138.7" cy="124.4" r=".32"/>
<circle cx="177.8" cy="124.4" r=".32"/>
<circle cx="168.9" cy="115.5" r=".32"/>
<circle cx="161.8" cy="115.5" r=".32"/>
<circle cx="156.4" cy="124.4" r=".32"/>
<circle cx="138.7" cy="115.5" r=".32"/>
<circle cx="110.2" cy="174.2" r=".32"/>
<circle cx="106.7" cy="48" r=".32"/>
<circle cx="37.3" cy="71.1" r=".32"/>
<circle cx="167.1" cy="186.7" r=".32"/>
<circle cx="156.4" cy="115.5" r=".32"/>
<circle cx="147.6" cy="115.5" r=".32"/>
<circle cx="147.6" cy="124.4" r=".32"/>
<circle cx="152.9" cy="142.2" r=".32"/>
<circle cx="145.8" cy="142.2" r=".32"/>
<circle cx="145.8" cy="151.1" r=".32"/>
<circle cx="167.1" cy="177.8" r=".32"/>
<circle cx="158.2" cy="177.8" r=".32"/>
<circle cx="158.2" cy="186.7" r=".32"/>
<circle cx="254.2" cy="32" r=".32"/>
<circle cx="103.1" cy="128" r=".32"/>
<circle cx="72.9" cy="128" r=".32"/>
</g>
<text font-size="5.6" fill="#400000" x="10.7" y="15.8">CPU 02</text>
<g font-size="3.3" fill="#00f">
<text x="188.5" y="54.3">USB</text>
<text x="200.9" y="57.8">SYS</text>
<text x="76.5" y="84.5">POWER</text>
</g>
<g font-size="1.8" fill="#f00">
<text x="33.8" y="60.1">H3 R15=NC</text>
<text x="33.8" y="61.8">H5</text>
<text x="38.1" y="61.8">R15=0R</text>
</g>
<g font-size="1.6">
<text x="233.8" y="24.2">VDD_SYS_3.3V</text>
<text x="270.6" y="27.8">VDD_AV_3.3V</text>
<text x="215.3" y="31.3">VDD_RTC_3.3V VDD_RTC_3.3V</text>
<text x="48.2" y="40.2">VDD-CPUX</text>
<text x="105.1" y="42">VDD1V2-SYS</text>
<text x="60.8" y="47.6">N8</text>
<text x="95.5" y="47.6">H10</text>
<text x="252.5" y="44.1">GND</text>
<text x="60.8" y="49.4">P6</text>
<text x="60.8" y="51.2">P7</text>
<text x="60.8" y="53">P8</text>
<text x="95.5" y="49.4">L10</text>
<text x="95.5" y="51.2">J10</text>
<text x="95.5" y="53">J11</text>
<text x="216.4" y="49.4">W6</text>
<text x="216.4" y="51.2">A1</text>
<text x="216.4" y="53">B2</text>
<text x="60.8" y="56.5">R6</text>
<text x="60.8" y="58.3">R7</text>
<text x="60.8" y="54.7">P9</text>
<text x="95.5" y="54.7">J12</text>
<text x="95.5" y="56.5">K10</text>
<text x="95.5" y="58.3">K11</text>
<text x="144.6" y="56.6">VDD_SYS_3.3V</text>
<text x="180.7" y="58.3">G11</text>
<text x="216.4" y="56.5">AA6</text>
<text x="216.4" y="58.3">V6</text>
<text x="216.4" y="54.7">T5</text>
<text x="60.8" y="60.1">R8</text>
<text x="60.9" y="61.8">T6</text>
<text x="60.9" y="63.6">T7</text>
<text x="60.9" y="65.4">T8</text>
<text x="95.5" y="60.1">K12</text>
<text x="95.5" y="61.8">L11</text>
<text x="95.5" y="63.6">L12</text>
<text x="95.5" y="65.4">L13</text>
<text x="216.4" y="61.8">AA5</text>
<text x="216.4" y="65.4">G10</text>
<text x="60.8" y="67.2">U6</text>
<text x="60.8" y="69">U9</text>
<text x="95.5" y="67.2">L14</text>
<text x="103.8" y="70.4">VDD_SYS_3.3V</text>
<text x="181.8" y="67.2">B5</text>
<text x="181.8" y="69">A5</text>
<text x="216.4" y="69">L5</text>
<text x="216.4" y="70.7">N3</text>
<text x="216.4" y="67.2">H11</text>
<text x="44.6" y="77.6">VDD-CPUS</text>
<text x="60" y="74.3">T10</text>
<text x="60.9" y="76.1">T9</text>
<text x="95.5" y="72.5">G13</text>
<text x="95.5" y="74.3">G14</text>
<text x="95.5" y="76.1">G15</text>
<text x="95.5" y="77.9">H13</text>
<text x="147.6" y="72.6">GND</text>
<text x="181.8" y="76.1">B7</text>
<text x="181.8" y="77.9">B6</text>
<text x="216.4" y="76.1">K2</text>
<text x="216.4" y="74.3">K1</text>
<text x="216.4" y="72.5">K4</text>
<text x="61.1" y="81.4">J8</text>
<text x="61.1" y="79.6">J7</text>
<text x="95.5" y="79.6">H14</text>
<text x="95.5" y="81.4">J14</text>
<text x="181.8" y="83.2">A7</text>
<text x="181.8" y="81.4">A8</text>
<text x="216.4" y="83.2">M4</text>
<text x="216.4" y="81.4">K6</text>
<text x="222.8" y="79.3">VDD_RTC_3.3V</text>
<text x="243.8" y="79.3">VDD-CPUS</text>
<text x="256" y="79.7">GND</text>
<text x="181.8" y="86.7">B9</text>
<text x="181.8" y="88.5">B8</text>
<text x="216.4" y="88.5">U4</text>
<text x="216.4" y="86.7">P3</text>
<text x="35.6" y="95.7">GND</text>
<text x="216.4" y="90.3">V5</text>
<text x="245.4" y="102.8">GND</text>
<text x="67.9" y="111.7">VDD_SYS_3.3V</text>
<text x="137.1" y="111.3">VDD-CPUX</text>
<text x="96.4" y="118.8">VDD_SYS_3.3V</text>
<text x="77.9" y="127.6">2</text>
<text x="95.5" y="127.6">3</text>
<text x="136.9" y="131.2">GND</text>
<text x="86.7" y="137.2" transform="rotate(-90 86.7 137.2)">1</text>
<text x="71" y="143.7">GND</text>
<text x="85.2" y="143.7">GND</text>
<text x="101.2" y="143.7">GND</text>
<text x="137.1" y="138">VDD1V2-SYS</text>
<text x="72.9" y="155.8">GND</text>
<text x="136.9" y="157.9">GND</text>
<text x="70.8" y="166.8">1</text>
<text x="74.3" y="164.1" transform="rotate(-90 74.3 164.1)">4</text>
<text x="77.7" y="166.8">2</text>
<text x="74.3" y="171" transform="rotate(-90 74.3 171)">3</text>
<text x="133.5" y="173.6">VDD-CPUS</text>
<text x="154.9" y="173.6">VDD_SYS_3.3V</text>
<text x="108.5" y="179.2">GND</text>
<text x="183.3" y="174.5">VDD_RTC_3.3V</text>
<text x="72.9" y="181">GND</text>
<text x="133.4" y="191.7">GND</text>
<text x="156.5" y="191.7">GND</text>
<text x="184.9" y="188.1">GND</text>
<text x="229.9" y="196.7">NanoPi K1 Plus</text>
<text x="228.1" y="200.4">Size</text>
<text x="229.9" y="202.2">A3</text>
<text x="235.2" y="200.4">Document</text>
<text x="235.3" y="202.2">CPU 02</text>
<text x="243.7" y="200.4">Number</text>
<text x="285" y="200.4">Rev</text>
<text x="285" y="202.9">V1.0 1712</text>
<text x="228.1" y="205.7">Date:</text>
<text x="237.4" y="205.7">Wednesday, April 18, 2018</text>
<text x="263.7" y="205.7">Sheet</text>
<text x="272.6" y="205.7">6</text>
<text x="277.9" y="205.7">o f</text>
<text x="283.3" y="205.7">14</text>
</g>
<g font-size="1.6" fill="#000080">
<text x="257.8" y="31.7">R4</text>
<text x="266.7" y="31.7">0R</text>
<text x="225.8" y="38.8">R3</text>
<text x="225.8" y="40.9">47K</text>
<text x="234.7" y="38.8">R344</text>
<text x="234.7" y="40.9">100K</text>
<text x="256" y="37">C4</text>
<text x="256" y="38.8">100nF</text>
<text x="72.4" y="45.2">U1H</text>
<text x="189.7" y="46.9">U1G</text>
<text x="39.1" y="65.4">R15</text>
<text x="152.2" y="63.7">C1</text>
<text x="152.2" y="65.8">100nF</text>
<text x="260.7" y="72.6">C3</text>
<text x="260.7" y="74.7">4.7uF</text>
<text x="40.2" y="85">R2</text>
<text x="40.2" y="87.1">0R</text>
<text x="72.9" y="89.3">H5_BGA3XX_11</text>
<text x="250" y="95.7">C5</text>
<text x="190.3" y="98.2">H5_BGA3XX_11</text>
<text x="250" y="97.8">4.7uF</text>
<text x="69" y="118.8">R5</text>
<text x="140.5" y="118.8">C21</text>
<text x="149.4" y="118.8">C39</text>
<text x="158.3" y="118.8">C62</text>
<text x="163.6" y="118.8">C22</text>
<text x="170.7" y="118.8">C23</text>
<text x="179.6" y="118.8">C24</text>
<text x="188.5" y="118.8">C25</text>
<text x="68.3" y="120.6">10K</text>
<text x="76.5" y="125.9">NCP803SN263T1G U2</text>
<text x="140.5" y="120.6">10uF</text>
<text x="149.4" y="120.6">10uF</text>
<text x="158.3" y="120.6">1uF</text>
<text x="163.6" y="120.6">1uF</text>
<text x="170.7" y="120.6">1uF</text>
<text x="179.6" y="120.6">100nF</text>
<text x="188.5" y="120.6">100nF</text>
<text x="68.1" y="131.2">C40</text>
<text x="66.5" y="133">100nF</text>
<text x="96.7" y="134.8">100nF</text>
<text x="97.5" y="133">C108</text>
<text x="140.5" y="145.5">C26</text>
<text x="140.5" y="147.2">10uF</text>
<text x="147.6" y="145.5">C64</text>
<text x="147.6" y="147.2">10uF</text>
<text x="154.7" y="145.5">C63</text>
<text x="154.7" y="147.2">1uF</text>
<text x="161.8" y="145.5">C27</text>
<text x="161.8" y="147.2">1uF</text>
<text x="170.7" y="145.5">C28</text>
<text x="170.7" y="147.2">1uF</text>
<text x="179.6" y="145.5">C29</text>
<text x="179.6" y="147.2">100nF</text>
<text x="188.5" y="145.5">C30</text>
<text x="188.5" y="147.2">100nF</text>
<text x="103.1" y="157.9">C31</text>
<text x="103.1" y="159.7">18pF</text>
<text x="58.7" y="173.9">R8</text>
<text x="67.6" y="173.9">0R</text>
<text x="78.2" y="168.6">X1</text>
<text x="103.1" y="170.3">C41</text>
<text x="103.1" y="172.1">18pF</text>
<text x="188.5" y="179.2">C36</text>
<text x="136.9" y="181">C17</text>
<text x="136.9" y="182.8">1uF</text>
<text x="145.8" y="181">C18</text>
<text x="145.8" y="182.8">100nF</text>
<text x="160" y="181">C65</text>
<text x="160" y="182.8">10uF</text>
<text x="168.9" y="181">C19</text>
<text x="168.9" y="182.8">1uF</text>
<text x="177.8" y="181">C20</text>
<text x="177.8" y="182.8">100nF</text>
<text x="188.5" y="181">100nF</text>
</g>
<g font-size="1.6" fill="#004080">
<text x="64.9" y="48.7">VDD_CPUX0</text>
<text x="64.9" y="50.5">VDD_CPUX1</text>
<text x="64.9" y="52.3">VDD_CPUX2</text>
<text x="85.1" y="48.7">VDD_SYS0</text>
<text x="85.1" y="50.5">VDD_SYS1</text>
<text x="85.1" y="52.3">VDD_SYS2</text>
<text x="205.4" y="52.3">JTAG_SEL0</text>
<text x="208.6" y="50.5">UBOOT</text>
<text x="64.9" y="54.1">VDD_CPUX3</text>
<text x="64.9" y="55.8">VDD_CPUX4</text>
<text x="64.9" y="57.6">VDD_CPUX5</text>
<text x="64.9" y="59.4">VDD_CPUX6</text>
<text x="85.1" y="54.1">VDD_SYS3</text>
<text x="85.1" y="55.8">VDD_SYS4</text>
<text x="85.1" y="57.6">VDD_SYS5</text>
<text x="85.1" y="59.4">VDD_SYS6</text>
<text x="185.8" y="59.4">VCC-USB</text>
<text x="206.3" y="54.1">JTAG_SEL</text>
<text x="209" y="59.4">RESET</text>
<text x="210.2" y="55.8">TEST</text>
<text x="211.3" y="57.6">NMI</text>
<text x="64.9" y="61.2">VDD_CPUX7</text>
<text x="64.9" y="63">VDD_CPUX8</text>
<text x="64.9" y="64.7">VDD_CPUX9</text>
<text x="85.1" y="61.2">VDD_SYS7</text>
<text x="85.1" y="63">VDD_SYS8</text>
<text x="85.1" y="64.7">VDD_SYS9</text>
<text x="207.7" y="63">KEYADC</text>
<text x="64.9" y="66.5">VDD_CPUX10</text>
<text x="64.9" y="68.3">VDD_CPUX11</text>
<text x="64.9" y="70.1">VDD_CPUX12</text>
<text x="84.2" y="66.5">VDD_SYS10</text>
<text x="84.2" y="68.3">VDD_SYS11</text>
<text x="185.8" y="68.3">USB_DM0</text>
<text x="185.8" y="70.1">USB_DP0</text>
<text x="202.6" y="68.3">VDD_EFUSEBP</text>
<text x="204.7" y="66.5">VDD_EFUSE</text>
<text x="207.2" y="71.8">VCC_PLL</text>
<text x="207.4" y="70.1">PLLTEST</text>
<text x="64.9" y="75.4">VDD_CPUXFB</text>
<text x="64.9" y="77.2">GND_CPUXFB</text>
<text x="86.5" y="73.6">VCC_IO0</text>
<text x="86.5" y="75.4">VCC_IO1</text>
<text x="86.5" y="77.2">VCC_IO2</text>
<text x="185.8" y="77.2">USB_DM1</text>
<text x="205.8" y="73.6">X24MFOUT</text>
<text x="206.7" y="75.4">X24MOUT</text>
<text x="208.5" y="77.2">X24MIN</text>
<text x="64.9" y="82.5">VDD_CPUS1</text>
<text x="64.9" y="80.7">VDD_CPUS0</text>
<text x="86.5" y="79">VCC_IO3</text>
<text x="86.5" y="80.7">VCC_IO4</text>
<text x="86.5" y="82.5">VCC_IO5</text>
<text x="185.8" y="79">USB_DP1</text>
<text x="185.8" y="82.5">USB_DM2</text>
<text x="206.8" y="82.5">VCC_RTC</text>
<text x="185.8" y="84.3">USB_DP2</text>
<text x="185.8" y="87.8">USB_DM3</text>
<text x="185.8" y="89.6">USB_DP3</text>
<text x="206" y="87.8">X32KFOUT</text>
<text x="207" y="89.6">X32KOUT</text>
<text x="207.3" y="84.3">RTC_VIO</text>
<text x="208.8" y="91.4">X32KIN</text>
<text x="80.9" y="128.7">RESET_n</text>
<text x="91" y="128.7">Vin</text>
<text x="87.9" y="134.2" transform="rotate(-90 87.9 134.2)">GND</text>
</g>
<g font-size="1.6" fill="#f00">
<text x="259.6" y="50.2">UBOOT</text>
<text x="267.1" y="50.2">[12]</text>
<text x="259.6" y="59.1">AP-RESET#</text>
<text x="270.3" y="59.1">[6,12]</text>
<text x="46.2" y="65.4">0R</text>
<text x="16.9" y="71.5">[7]</text>
<text x="20.6" y="71.5">VDD-CPUFB</text>
<text x="159.1" y="67.9">[8]</text>
<text x="159.3" y="69.7">[8]</text>
<text x="162.9" y="67.9">USB-DM0</text>
<text x="163" y="69.7">USB-DP0</text>
<text x="159.1" y="76.8">[9]</text>
<text x="162.9" y="76.8">USB-DM1</text>
<text x="231.5" y="76.1">X24MI</text>
<text x="231.5" y="74.3">X24MO</text>
<text x="159.1" y="82.2">[9]</text>
<text x="159.3" y="78.6">[9]</text>
<text x="159.3" y="83.9">[9]</text>
<text x="162.9" y="82.2">USB-DM2</text>
<text x="163" y="78.6">USB-DP1</text>
<text x="163" y="83.9">USB-DP2</text>
<text x="159.1" y="87.5">[9]</text>
<text x="159.3" y="89.3">[9]</text>
<text x="162.9" y="87.5">USB-DM3</text>
<text x="163" y="89.3">USB-DP3</text>
<text x="45.5" y="128.4">[6,12]</text>
<text x="51.6" y="128.4">AP-RESET#</text>
<text x="50.1" y="161.5">X24MI</text>
<text x="50.1" y="173.9">X24MO</text>
</g>
<text font-size="1.6" fill="#8000ff" x="78.2" y="170.3">24MHz/20pF</text>
<text font-size="1.5" x="263.1" y="70.6">Close to IC</text>
<g font-size="1.3">
<text x="30.8" y="1.3">5</text>
<text x="88.8" y="1.3">4</text>
<text x="146.9" y="1.3">3</text>
<text x="205" y="1.3">2</text>
<text x="263.1" y="1.3">1</text>
<text x=".5" y="28.4">D</text>
<text x="292.6" y="28.4">D</text>
<text x=".5" y="79.5">C</text>
<text x="292.6" y="79.5">C</text>
<text x=".5" y="130.6">B</text>
<text x="292.6" y="130.6">B</text>
<text x=".5" y="181.7">A</text>
<text x="292.6" y="181.7">A</text>
<text x="30.8" y="207.4">5</text>
<text x="88.8" y="207.4">4</text>
<text x="146.9" y="207.4">3</text>
<text x="205" y="207.4">2</text>
<text x="263.1" y="207.4">1</text>
</g>
</svg>
